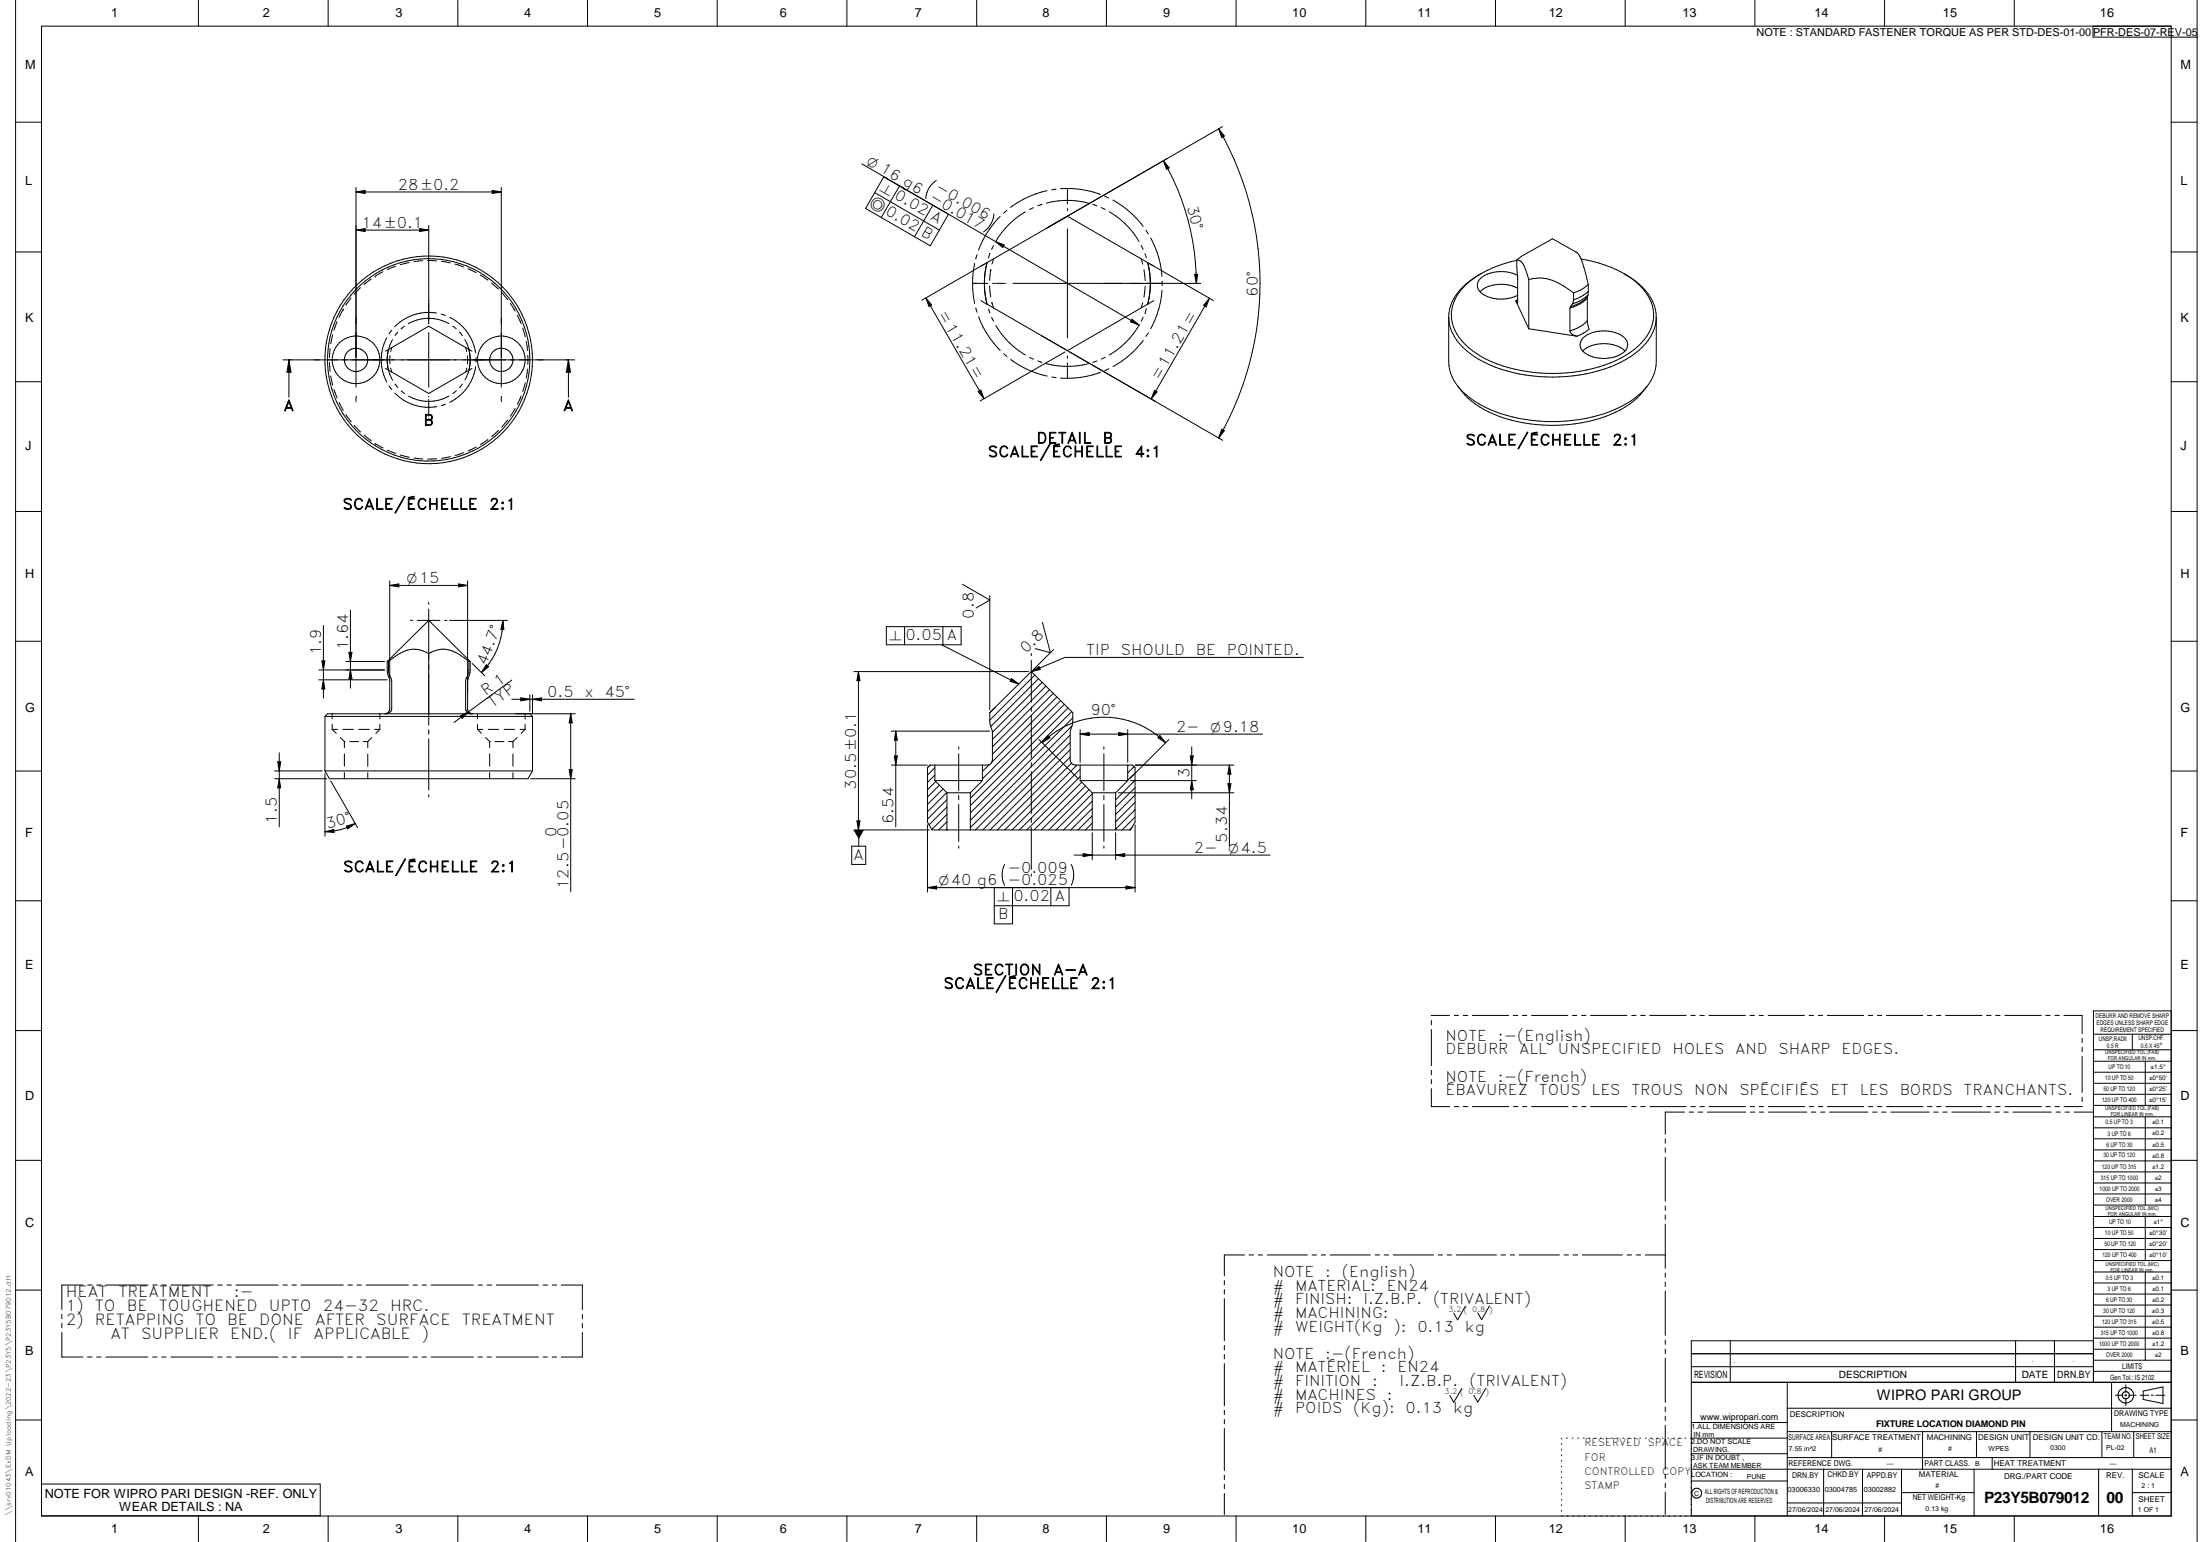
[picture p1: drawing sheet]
<svg xmlns="http://www.w3.org/2000/svg" width="848mm" height="594mm" viewBox="0 0 848 594" stroke-linecap="round" stroke-linejoin="round" font-family="sans-serif">
<g fill="none" stroke="#000" stroke-width=".39">
<path d="M6 .1v593.9M16 10.1h821v574h-821zM76.5 .1v10M126.5 .1v10M176.5 .1v10M226.5 .1v10M276.5 .1v10M326.5 .1v10M376.5 .1v10M426.5 .1v10M476.5 .1v10M526.5 .1v10"/>
<path d="M576.5 .1v10M626.5 .1v10M676.5 .1v10M726.5 .1v10M776.5 .1v10M806.8 10.1v4.2h40.4M847 .1v593.9M6 47.1h10M469.8 49.6l2.2 2.8-1 .6zM469.8 49.6a119.1 119.1 0 0 1 0 119.1M471.3 48.8l-67.3 38.8M837 47.1h10"/>
<path d="M137.2 74l3.6-.6v1.1zM137.2 72.2v76.9M137.2 74h56.1M189.7 73.4l3.6 .6-3.6 .5zM193.3 72.2v76.9M332.2 63.1l106.9 62.2M337.2 74.2l24.9 14.4M340.7 68.2l24.9 14.4-7 12.1-24.9-14.4zM346.8 71.7l-7.1 12.1M359.6 79.1l-7 12.1M360.9 69.5a9 9 0 0 0-4 7M401.7 78.7l-1.7 .6"/>
<path d="M403.6 73.4a36.5 36.5 0 0 0-14 6.5M407.1 72.9l-1.7 .3M411.5 72.6v6M411.5 72.6a36.5 36.5 0 0 1 12.7 2.3M411.5 72.6l-2.6 .1M419.6 78.2a32.2 32.2 0 0 0-16.2 0M421.3 78.7l1.6 .6M424.5 80l1.5 .7M425.9 75.6l1.5 .7M429 77.1a35.9 35.9 0 0 1 11.7 10.1M448.5 61.9l2.2 2.8-1 .5zM448.5 61.9a94.1 94.1 0 0 1 12.7 47.3"/>
<path d="M450 61l-46.7 27M6 97.1h10M137.2 88.6l3.6-.5v1.1zM137.2 88.6h28.1M161.8 88.1l3.5 .5-3.5 .6zM165.3 86.9v37.7M376.6 98.1l-.5 1.6M381.6 97.7l-.6 1.7M383 94.6l-.7 1.5M383 99.7l-.6 2M383.2 82.4a9.1 9.1 0 0 1-4.1 7M383.8 93.1l3.3 1.3-.6 1z"/>
<path d="M385.6 83.4l-.9 .8a36.2 36.2 0 0 0-7.5 12.2M388.2 81l-1.3 1.1M395.3 81.6a31 31 0 0 0-11.4 11.4M398.4 80l-1.6 .7M411.5 80.3v.9M411.5 88.2v42M427.6 81.6a31.5 31.5 0 0 1 11.4 11.4M439.9 94.6l.7 1.5M439.9 99.7l.6 2.1M441.4 97.7l.5 1.7M441.7 88.7l1 1.4M443.6 91.7l.3 .7a35.5 35.5 0 0 1 4 14.1"/>
<path d="M609.5 99.8a48.8 48.8 0 0 1 19.1 7.2M837 97.1h10M132.3 119.1l-1.6 3.2M132.3 119.1h.1M135.3 114.8l-2 2.8M139 110.8l-2.5 2.6M143.1 107.4l-2.8 2.2M144.6 106.4h.1M147.7 104.7l-3 1.7M152.6 102.6l-3.3 1.2M157.7 101.1l-3.4 .9M163 100.5l-3.5 .3"/>
<path d="M164.8 100.4l3.5 .1M170.1 100.7l3.5 .6M175.4 101.8l3.3 1M180.4 103.5l3.2 1.5M185.2 106l2.9 1.9M189.5 109.1l2.6 2.3M193.4 112.7l2.3 2.7M196.7 116.9l1.9 2.9M356.9 114.8l22.4 38.8M356.9 114.8l2.3 2.7-1.1 .6zM374.9 109.2h5.9M374.9 109.2l.8 7.7"/>
<path d="M375.7 101.5l-.8 7.7M376.1 118.7l.5 1.6M378.1 115.8l2.3 1.3M379.6 101.7l-24.2 14M380.4 101.3l-2.3 1.2M380.5 101.1a31.3 31.3 0 0 0 0 16.2M381 119l.6 1.6M381.5 110.2l.4 4.2M381.5 110.2h.1M381.9 103.9h.1M381.9 103.9l-.4 4.1M382.4 116.6h.1"/>
<path d="M382.4 116.6l.6 2M382.7 109.2h.9M384 109.2h3.2M387.6 109.2h.2M440.5 116.6l-.6 2M441 103.9l.5 4.2M441.5 110.3l-.5 4.2M441.9 119l-.5 1.6M442.4 101.1a31.9 31.9 0 0 1 0 16.1M442.4 117.2a31.4 31.4 0 0 0 0-16l-30.9-17.9-31 17.9a31.4 31.4 0 0 0 0 16l90.8 52.4M442.4 117.2l-30.9 17.9M442.6 101.3l2.2 1.2"/>
<path d="M443.4 101.7l24.3 14.1M444.8 115.8l-2.2 1.3M447.9 111.8a35.2 35.2 0 0 1-4.3 14.9M448 108.3v1.7M460.5 105.7h1.2l-.5 3.5zM462.9 109.2h-72.4M466.2 114.9l-22.4 38.8M466.2 114.9l-1.3 3.3-.9-.6zM570.9 105.5a23.1 23.1 0 0 0-12.1 13.7l-.3 3M584.3 115.9l5 10.8M584.3 115.9l.5 .6M584.7 100.2l.3 6.9v9.3"/>
<path d="M584.7 100.2l2.6-1.9 11.2-6.3 9 5.1a6 6 0 0 1 2.5 4.1l2.3 8.4M584.7 100.2a3.1 3.1 0 0 1 2.8 2.2l1.8 5.3M584.7 100.3a39.8 39.8 0 0 0-21 10.9 14.6 14.6 0 0 0 1.1 21.5 43.1 43.1 0 0 0 24.1 10.5 59.9 59.9 0 0 0 37.8-6.3 20.2 20.2 0 0 0 10.8-14.7 16.9 16.9 0 0 0-7.4-14l-1.5-1.2M584.8 116.5h.1M585 116.5h.1M585 106.1a13.8 13.8 0 0 0-14.2 1.1 3.9 3.9 0 0 0 1.7 6.6 14.4 14.4 0 0 0 12.5-.1M585 115.3l-.7 .6M585 111a13.4 13.4 0 0 0-14.5 1.4M589.3 107.7v19M589.3 107.7a15.6 15.6 0 0 1 13.4 2.5l3.9 2.7M605.2 118.7v8.8M605.4 118.2l-.2 .5"/>
<path d="M606.1 117.1l-.7 1.1M606.6 115.5l-.5 1.6M606.6 112.9v2.6M611.9 114.9l-2.8 2.2-3.9 1.6M611.9 114.9v8.7M611.9 114.4l-2.7 2.2-3.8 1.6M611.9 114.4v.5M612.1 113.7l-3.2 2.3-2.8 1.1M612.1 113.7l-.2 .7M612.3 112.3l-3.1 2.1-2.6 1.1M612.3 109.6l-3.1 2.2-2.6 1.1M612.3 109.6v2.7"/>
<path d="M612.3 112.3l-.2 1.4M626.1 105.5l2.5 1.4M628.6 106.9a19.4 19.4 0 0 1 9.9 15.3M109 138.6h4.8M111.4 138.6l.8 4.8h-1.6zM111.4 138.6v14.4M114 138.6h39.1M127 139.6l.3 3.5M127.3 134.2l-.3 3.6M128.2 129l-.7 3.4M129.9 123.9l-1.2 3.4M149.1 130.2a18.1 18.1 0 0 0 0 17"/>
<path d="M149.4 136.2v4.9M150.3 137v3.2M151 133.9l-.4 1.5M151 127.3l-1 1.3M151.3 130.9l-1 2.1-.9 3.2M153.3 128l-1 1.3M153.3 138.6h.2M153.6 138.6h23.3M155.9 125.6l-1.3 1.1M165.3 128.1v21M168.3 120.6a18.2 18.2 0 0 0-16.2 5.3M170.1 121l1.6 .5"/>
<path d="M173.1 124.7a15.9 15.9 0 0 0-15.7 0M173.3 122.3a17.9 17.9 0 0 1 10 13.7M174.6 125.6l1.3 1.1M177.1 138.6h.1M177.2 128l1 1.3M177.4 138.6h39.1M179.2 130.8a15.9 15.9 0 0 1 0 15.6M179.5 133.9l.4 1.6M180.2 137.1v3.2M180.8 134.6a16.8 16.8 0 0 1 0 8M180.8 134.6l-15.5-8.9-16.7 9.6M180.8 134.7l1.1 .6"/>
<path d="M183.5 137.8v1.6M199.4 121.5l1.5 3.2M201.5 126.4l1 3.4M202.9 131.6l.4 3.4M203.5 136.9v3.5M216.7 138.6h4.8M219.1 138.6l.8 4.8h-1.6zM219.1 138.6v14.4M377.2 122a34.7 34.7 0 0 0 8.4 13M382.3 122.3l.7 1.5M383.9 125.4a31.9 31.9 0 0 0 11.4 11.4M386.9 136.3l1.3 1.1"/>
<path d="M389.6 138.5l.8 .6a35.3 35.3 0 0 0 13.3 5.8M396.9 137.7l1.5 .7M400.1 139.1l1.6 .5M410.5 135.6l-32.7 18.9M411.5 137.2v.8M411.5 139.8v6M422.9 139.1l-1.6 .5M426.1 137.6l-1.5 .7M436.4 123l2.7 2.3-3.3-1.3zM439.1 125.3a32.4 32.4 0 0 1-11.4 11.5M440.6 122.2l-.7 1.5M440.7 131.1l-.9 1.1a36.1 36.1 0 0 1-10.8 9"/>
<path d="M442.7 128.2l-1 1.4M558.5 122.2v17.1a17.8 17.8 0 0 0 8.3 14.1 55.3 55.3 0 0 0 34.3 9 50.7 50.7 0 0 0 30.6-10.3 17.3 17.3 0 0 0 6.8-12.8v-17.1M589.3 126.7l18.6 2.8M605.2 127.5a3.1 3.1 0 0 0 2.7 2M610.2 135.3a13.2 13.2 0 0 1 13.8-1.7l2.4 1.7M610.4 130a13.3 13.3 0 0 1 15.7 0 3.6 3.6 0 0 1-.7 6.1 13.5 13.5 0 0 1-15-.5 3.5 3.5 0 0 1 0-5.6zM611.9 123.6l.7 3.2-2.1 1.5-2.6 1.2M611.9 123.6l-2.8 2.3-3.9 1.6M638.5 122.2a18.1 18.1 0 0 1-8.3 14 55.2 55.2 0 0 1-34.4 9 50.4 50.4 0 0 1-30.6-10.2 17.3 17.3 0 0 1-6.7-12.8M6 147.1h10M127.5 144.9l.7 3.4M128.8 150.1l1.2 3.3"/>
<path d="M130.7 155l1.6 3.2M133.3 159.7l2.1 2.8M137.2 153v1.5M137.2 154.7v.1M148.6 141.9l1.1 .7M149.4 141.1l.9 3.2 1 2.2M149.4 141.1l.4 1.5M150 148.7l1 1.4M150.6 141.8l.4 1.5M152.2 151.4a18.2 18.2 0 0 0 16.2 5.2M152.3 148l1.1 1.3M154.6 150.6l1.4 1"/>
<path d="M165.3 152.7v.3M165.3 153.9v6.5M171.7 155.7l-1.6 .6M173.1 152.6a15.8 15.8 0 0 1-15.6 0M175.9 150.5l-1.3 1.1M178.3 148l-1.1 1.3M179.9 141.9l-.4 1.4M180.8 142.6l-15.5 9-15.5-9M181.9 141.9l-1.1 .7M183.3 141.3a18 18 0 0 1-9.9 13.7M193.3 153v1.5M193.3 154.7v.1"/>
<path d="M198.6 157.4l-1.8 3M200.9 152.6l-1.4 3.2M202.5 147.4l-1 3.4M203.3 142.2l-.4 3.5M377.1 150.9l1-.6 1.2 3.3zM405.4 145.2l1.7 .3M408.9 145.7l2.6 .1M419.6 140.1a32.2 32.2 0 0 1-16.2 0M424.2 143.4l-.5 .2a36.4 36.4 0 0 1-12.2 2.2M427.4 142.1l-1.5 .7M445.1 150.4l.9 .6-2.2 2.7zM562 148.8a34.3 34.3 0 0 0 20.6 13.1 60.8 60.8 0 0 0 42.1-4l3.4-2.2 3-2.3 3.9-4.6"/>
<path d="M837 147.1h10M136.6 163.9l2.4 2.6M140.4 167.7l2.7 2.1M144.7 170.9h.1M144.7 170.9l3 1.7M149.3 173.4l3.3 1.3M154.3 175.3l3.4 .8M159.6 176.4l3.4 .4M165.3 161.2v.4M168.4 176.7l-3.6 .2M173.7 175.9l-3.5 .7M178.8 174.4l-3.4 1.1"/>
<path d="M183.6 172.2l-3.2 1.5M188.1 169.3l-2.9 2M192.2 165.9l-2.7 2.3M195.7 161.8l-2.3 2.7M471 165.4l1 .5-2.2 2.8zM6 197.1h10M837 197.1h10M135.1 235.1v30M150.2 223.8v37.4M150.2 225.6l3.6-.6v1.1zM150.2 225.6h30.1M158.2 239h.9"/>
<path d="M160.9 239h8.7M165.3 232v.8M165.3 234.7v44.7M171.4 239h.9M173.3 239h22.3M176.7 225l3.6 .6-3.6 .5zM180.3 223.8v49.2l.3 1.2M193.9 239l.3 3.5h-1.1zM193.9 239a28.5 28.5 0 0 1-8.3 20.1M371.1 225.1l10.5 6.1-5.3 3M381.6 229.4v44.1M401.8 239.7l3.1 11.8-5.8-1.6"/>
<path d="M6 247.1h10M122.9 258.1h25.3M124.1 254.6h1.1l-.5 3.5zM124.7 241v27.9M133.3 254.8h14.9M134.5 251.3h1.2l-.6 3.5zM135.1 258.1l.6 3.5h-1.2zM149.3 254.8l16-15.8 16 15.8M149.3 254.8a14.8 14.8 0 0 0 .9 7.5v10.7a1.97 1.97 0 0 1-1.9 2M149.3 254.8h.5M149.8 254.8a14.6 14.6 0 0 1 11.5-4.5l4 1.5a10.3 10.3 0 0 1 11.9 .5l3.6 2.5M149.8 254.8a9.2 9.2 0 0 0 1.1 6.8l.1 11.9-.8 1-1.2 .5"/>
<path d="M180.8 254.8a12 12 0 0 1-1.3 7.5v10.7a2.09 2.09 0 0 0 2.1 2M180.8 254.8h.5M181.3 254.8a14.1 14.1 0 0 1-1 7.5M182 255.6l4.9 4.7M187.5 256.1l.8 .8-2.7 2.2zM329.2 258.7h67.3M330.9 258.7v61M330.9 258.7l.6 3.6h-1.2zM341.7 241.4h28.8v7h-28.8zM348.7 241.4v7M363 248.4l29.7 15.1M363.5 241.4v7"/>
<path d="M397.6 258.7l3-1.9 .4 1.1zM397.6 258.7l16 15.9a14.1 14.1 0 0 1-1.1 7.4v10.8a2.03 2.03 0 0 0 2.1 2h21.9l1.1 .9v21l-1.8 3h-76.5l-1.8-3v-20.9l1.1-1h21.9a2.03 2.03 0 0 0 2.1-2v-10.8l-.7-2.1M397.6 251.8v.8M397.6 254.4v16.2M397.6 258.7l-16 15.9v3.3l.3 2M406.1 250.2l-7.8 7.8M502.4 253.3h-91.9l-12.9 5.4M837 247.1h10M122.9 261.9h26.3M124.7 261.9l.5 3.5h-1.1zM125.3 276h80M125.3 276v21"/>
<path d="M128.1 275v2M128.1 279v2M146.4 275v2M146.4 279.1v1.9M177.5 275.8l3.1-1.6-2.4 2.5zM180.6 274.2l1.6 .8M184.1 275v2M184.1 279v2M197.3 269.4h47.2M197.3 262l-22.3 16.3M200.7 268.9l3.6 .5-3.6 .6zM202.4 275v2"/>
<path d="M202.4 279.1v1.9M204.3 275l1 1M204.3 267.7v6.3M205.3 269.4l3.4-.5v1.1zM205.3 267.7v7.3M205.3 276v21M220 275l.6 3.5h-1.2zM220 275v68.6M221.7 275h-95.5l-.9 1M383.7 272.5l-2.1 2.1M389.9 261.4l2.8 2.1-3.3-1zM397.6 272.3v1.8"/>
<path d="M397.6 275.8v16.2M398.9 260.1l-17.3 17.4M400.3 261.5l-18.4 18.4M401.7 262.9l-19.1 19.2M403.2 264.3l-20.6 20.6M404.6 265.7l-22 22M406 267.1l-23.4 23.5M407.4 268.5l-25 25.1M408.9 269.9l-30.2 30.2M410.3 271.4l-36.2 36.2M411.7 272.8l-37.6 37.6M413.1 274.2l-39 39"/>
<path d="M413.3 279.7l-39.2 39.2M413.6 276.6l-39.5 39.5M6 297.1h10M105.9 297h18.3M107.1 293.5h1.1l-.5 3.5zM107.7 290v28.5M125.3 298.1v24.1M125.3 297h80M125.3 297l1.7 3h76.5l1.8-3M128.1 281l1.5 1.5M128.1 281h2M131.2 284.1l1.6 1.6"/>
<path d="M132.2 281h4M132.8 285.7v2.3M132.8 290.4v4.8M132.8 297.6v2.4M132.8 285.7h.2M134.8 285.7h3.5M138.3 281h4.1M140 285.7h1.8M141.8 285.7v2.4M141.8 290.5v4.7M141.8 297.7v2.3M143.3 284.2l-1.5 1.5"/>
<path d="M144.4 281h2M146.4 281l-1.5 1.6M165.3 281.1v1.7M165.3 284.6v19.7M184.1 281h2M184.1 281l1.5 1.5M187.2 284.1l1.6 1.6M188.2 281h4M188.8 285.7h.2M188.8 285.7v2.3M188.8 290.4v4.8M188.8 297.6v2.4"/>
<path d="M190.8 285.7h3.5M194.3 281h4.1M196 285.7h1.7M197.7 285.7v2.4M197.7 290.5v4.7M197.7 297.7v2.3M199.3 284.2l-1.6 1.5M200.4 281h2M202.4 281l-1.5 1.6M219.4 296.5h1.2l-.6 3.5zM343.6 294.8h13.9M343.6 281.7h37.9"/>
<path d="M344.8 291.3h1.1l-.6 3.5zM345.3 281.7v36.9M345.3 281.7l.6 3.5h-1.1zM360.4 295.8l-2.9 2.8M360.4 298.6l-2.9 2.8M360.4 294.8v5.9M369.6 287.7v.9M369.6 290.4v14.2M378.7 294.8v5.9M381.4 294.6l-2.7 2.6M397.6 293.8v1.7M397.6 297.3v16.1"/>
<path d="M400.5 284.9l15.1 15.1M404 283.4l.7 .8-3 1.9zM412.5 286l-33.7 33.7M412.5 288.8l-30.8 30.9M412.5 283.2l-36.5 36.5M412.5 291.7l-28 28M413 294l-25.7 25.7M415.2 294.8l-25.1 24.9M416.4 299.2l-20.6 20.5M416.4 281.1v12.6M416.4 282.8h70.3M416.4 296.3l-23.4 23.4"/>
<path d="M416.4 294.8v5.9M416.4 282.8l3.5-.6v1.2zM425.5 287.7v.9M425.5 290.4v14.2M431.2 282.2l3.5 .6-3.5 .6zM434.7 281.1v12.6M434.7 294.8v5.9M434.9 294.8l-.2 .2M437.2 295.4l-2.5 2.4M437.6 297.8l-2.9 2.8M447.1 283.4l2.2 2.7-2.9-1.9zM449.3 286.1a33.7 33.7 0 0 0-47.6 0"/>
<path d="M450.6 284.9l-15.1 15.1M458.9 291.3h1.1l-.6 3.5zM459.4 287.7v20.1M473.9 294.8l.6 3.4h-1.2zM473.9 294.8v31M475.7 294.8h-38.1M837 297.1h10M105.9 300h20M107.7 300l.5 3.5h-1.1zM127.5 300.9l10.3 17.9M133.6 318.3l3.3-1-2.8 2zM136.9 317.3a23.5 23.5 0 0 1-11.6 3.1"/>
<path d="M165.3 306.2v.8M204.6 300h17.1M329.2 319.7h29M330.3 316.3h1.2l-.6 3.4zM331 319.7v6.3M357.5 317.8v25.9M360.4 300.7h18.3M360.4 300.7l4.6 4.7M360.7 301.1l-3.2 3.1M362.1 302.5l-4.6 4.6M363.6 303.9l-6.1 6M365 305.4l-7.5 7.4"/>
<path d="M365 308.1l-7.5 7.5M365 316.6l-3.1 3.1M365 305.4h9.1M365 305.4v14.3M365 319.4l-.3 .3M365 310.9l-6.9 6.9M365 313.7l-5.8 5.9M369.6 306.4v1.7M369.6 309.9v14.2M374.1 305.4v14.3M378.7 300.7l-4.6 4.7M397.6 315.3v1.6"/>
<path d="M397.6 318.7v16.2M416.4 300.7l4.6 4.7M416.4 300.7h18.3M417 301.4l-18.4 18.3M418.4 302.8l-17 16.9M419.8 304.2l-15.5 15.5M421 317.1l-2.6 2.6M421 311.5l-8.3 8.2M421 305.8l-13.9 13.9M421 314.3l-5.4 5.4M421 308.7l-11 11M421 305.4v14.3"/>
<path d="M421 305.4h9.1M425.5 306.4v1.7M425.5 309.9v14.2M430.1 305.4v14.3M431.1 305.4h44.6M434.7 300.7l-4.6 4.7M435.8 300.7h25.4M436.4 318.8l-1 .9M437.6 314.8l-5 4.9M437.6 317.8v25.9M437.6 300.6l-7.5 7.5M437.6 303.4l-7.5 7.5"/>
<path d="M437.6 306.3l-7.5 7.5M437.6 309.1l-7.5 7.5M437.6 312l-7.5 7.4M459.4 300.7l.6 3.5h-1.1zM473.3 301.9h1.2l-.6 3.5zM125.3 320.4l3.4-.8 .1 1.1zM328.3 326h5.4v7h-5.4zM369.6 325.9v.9M387.3 333a9 9 0 0 0 0 8.1M397.6 336.7v.9M413 333a9 9 0 0 1 0 8.1M414.1 329.4h75.5"/>
<path d="M417.5 328.9l3.5 .5-3.5 .6zM421 320.8v10.4M425.5 325.9v.9M430.1 320.8v10.4M430.1 329.4l3.4-.5v1.1zM6 347h10M357.5 342h80.1M357.5 342l3.6-.6v1.1zM383.3 342v13.9h7v-13.9M405.1 342v7M412.1 342v7h-28.8M434 341.4l3.6 .6-3.6 .5z"/>
<path d="M837 347h10M6 397h10M551.8 393.1v1.7M551.8 396.6v14M558.8 391.2l-7 .1M560.6 391.2h1.7M564 391.2h1.8M567.6 391.2h14M583.4 391.2h1.7M586.9 391.2h1.7M590.4 391.2h14M606.2 391.2h1.7"/>
<path d="M609.7 391.2h1.7M613.2 391.2h14M629 391.2h1.7M632.5 391.2h1.7M636 391.2h14M651.8 391.2h1.7M655.3 391.2h1.7M658.8 391.2h14M674.6 391.2h1.7M678.1 391.2h1.7M681.6 391.2h14M697.4 391.2h1.7"/>
<path d="M700.9 391.2h1.7M704.4 391.2h14M720.2 391.2h1.7M723.7 391.2h1.7M727.2 391.2h14M743 391.2h1.7M746.5 391.2h1.7M750 391.2h14M765.8 391.2h1.7M769.3 391.2h1.7M772.8 391.2h14M788.6 391.2h1.7"/>
<path d="M792.1 391.2h1.7M795.6 391.2h7v7M802.6 400v1.7M807 398.4h30M822 398.4v6.1M837 397h10M837 389.5h-30v143.1M551.8 419.4v6.9h7M551.8 412.4v1.7M551.8 415.9v1.7M802.6 403.5v1.7M802.6 407v13.9"/>
<path d="M807 404.5h30M807 408.9h30M807 413.1h30M807 417.4h30M827 408.9v17M560.6 426.3h1.7M564.1 426.3h1.7M567.6 426.3h14M583.4 426.3h1.7M586.9 426.3h1.7M590.4 426.3h14M606.2 426.3h1.7"/>
<path d="M609.7 426.3h1.7M613.2 426.3h14M629 426.3h1.7M632.5 426.3h1.7M636 426.3h14M641.9 438.7v1.8M649.4 428.5h-7.5v8.5M651.2 428.5h1.7M651.8 426.3h1.7M654.6 428.5h1.8M655.3 426.3h1.8M658.2 428.5h14.7"/>
<path d="M658.8 426.3h14M674.6 426.3h1.8M674.7 428.5h1.7M678.1 426.3h1.7M678.2 428.5h1.7M681.7 426.3h14M681.7 428.5h14.8M697.4 426.3h1.7M698.3 428.5h1.7M701 426.3h1.6M701.8 428.5h1.7M704.4 426.3h14"/>
<path d="M705.3 428.5h14.7M720.3 426.3h1.7M721.9 428.5h1.7M723.7 426.3h1.8M725.3 428.5h1.8M727.2 426.3h14.1M728.9 428.5h14.7M743 426.3h1.8M745.4 428.5h1.7M746.5 426.3h1.7M748.9 428.5h1.7M750.1 426.3h14"/>
<path d="M752.4 428.5h14.8M765.9 426.3h1.7M769 428.5h1.7M769.4 426.3h1.7M772.5 428.5h1.7M772.9 426.3h14M776 428.5h14.7M788.7 426.3h1.7M792.2 426.3h1.7M792.6 428.5h1.7M796 428.5h1.8M799.5 428.5h7.4"/>
<path d="M802.6 422.7v1.7M802.6 426.2l-6.9 .1M807 421.6h30M807 425.9h30M807 430.3h30M807 434.5h30M807 438.7h30M827 430.3v34M6 447h10M641.9 442.3v1.6M641.9 445.8v17M807 443h30"/>
<path d="M807 447.3h30M807 451.5h30M807 455.8h30M807 460h30M837 447h10M641.9 464.6v1.7M641.9 468.1v1.7M641.9 471.6v17.1M807 464.3h30M807 468.7h30M807 472.9h30M807 477.1h30"/>
<path d="M827 468.7v16.9M6 497h10M32 495.1h-8.2v9.4M33.8 495.1h1.7M37.3 495.1h1.7M40.8 495.1h16.3M58.9 495.1h1.7M62.4 495.1h1.7M65.9 495.1h16.3M83.9 495.1h1.8M87.5 495.1h1.7M91 495.1h16.3"/>
<path d="M109.1 495.1h1.6M112.6 495.1h1.7M116 495.1h16.3M134.1 495.1h1.7M137.6 495.1h1.7M141.1 495.1h16.3M159.2 495.1h1.7M162.7 495.1h1.7M166.2 495.1h16.3M184.3 495.1h1.7M187.8 495.1h1.7M191.3 495.1h16.3"/>
<path d="M209.4 495.1h1.7M212.9 495.1h1.7M216.4 495.1h8.1v9.5M472 493.4v1.6M472 496.8v1.8M479.7 483.5h-7.7v8M481.5 483.5h1.7M485 483.5h1.7M488.5 483.5h15.5M505.8 483.5h1.7M509.3 483.5h1.7M512.8 483.5h15.5"/>
<path d="M530.1 483.5h1.7M533.6 483.5h1.7M537.1 483.5h15.5M554.4 483.5h1.7M557.9 483.5h1.7M561.4 483.5h15.5M578.7 483.5h1.6M582.2 483.5h1.7M585.6 483.5h15.5M603 483.5h1.6M606.4 483.5h1.8M609.9 483.5h15.5"/>
<path d="M627.2 483.5h1.7M630.7 483.5h1.7M634.2 483.5h7.7M641.9 490.4v1.7M641.9 493.9v1.7M641.9 497.4v17.1M807 481.4h30M807 485.6h30M807 490.1h30M807 494.3h30M807 498.6h30M827 490.1v33.9"/>
<path d="M837 497h10M23.8 506.3v1.7M23.8 509.8v1.8M23.8 513.3v9.5h8.2M224.5 513.4v9.4h-8.2M224.5 506.4v1.7M224.5 509.9v1.7M472 500.3v16.3M472 518.3v1.8M564.9 503.2l-3 5.3-1.5-2.6M574.2 503.1l-3 5.3-1.6-2.6M641.9 516.3v1.6"/>
<path d="M641.9 519.8v1.7M667 516.6v16M777 516.6v16M792 516.6v16M807 502.8h30M807 507.1h30M807 511.3h30M807 515.5h30M807 519.8h30M807 516.6h-155v67.5M33.7 522.8h1.8M37.3 522.8h1.6"/>
<path d="M40.8 522.8h16.2M58.8 522.8h1.7M62.3 522.8h1.8M65.8 522.8h16.3M83.9 522.8h1.7M87.4 522.8h1.7M90.9 522.8h16.3M109 522.8h1.7M112.5 522.8h1.7M116 522.8h16.3M134.1 522.8h1.7M137.6 522.8h1.7"/>
<path d="M141.1 522.8h16.3M159.2 522.8h1.7M162.7 522.8h1.7M166.2 522.8h16.3M184.3 522.8h1.7M187.7 522.8h1.8M191.3 522.8h16.3M209.3 522.8h1.7M212.9 522.8h1.6M472 521.8v1.7M472 525.4v16.2M563.5 535l-3.1 5.3-1.5-2.7"/>
<path d="M572.7 534.9l-3 5.3-1.5-2.7M641.9 523.2v17.1M652 532.6h185.2M652 521.5h155M652 526.5h155M689 532.6v51.4M807 524h30M807 528.3h30M814 532.6v19M815.5 537.5h2.8M819.1 537.5h.7M819.5 533.5v2.9"/>
<path d="M819.5 537.2v.7M819.5 538.7v2.8M820.6 537.5h2.9M825 537.5h3.4M826.2 535.9l7.6-1.6v6.4l-7.6-1.5zM829.3 537.5h.8M831 537.5h3.5M6 547.1h10M472 543.3v1.7M472 546.9v1.7M472 550.3v16.2M602 554.1v.3"/>
<path d="M602 556.2v.3M602 558.3v.3M603.8 554.1h.4M606 554.1h.3M608.2 554.1h.3M610.4 554.1h.3M612.6 554.1h.3M614.7 554.1h.3M616.9 554.1h.3M619.1 554.1h.3M621.2 554.1h.3M623.4 554.1h.3"/>
<path d="M625.6 554.1h.3M627.8 554.1h.3M629.9 554.1h.4M632.1 554.1h.3M634.3 554.1h.3M636.5 554.1h.3M638.6 554.1h.3M640.8 554.1h.3M641.9 542.1v1.7M641.9 545.6v1.7M641.9 549.1v17M643 554.1h.3"/>
<path d="M645.2 554.1h.3M647.3 554.1h.4M649.5 554.1h.3M652 548h37M689 542.5h148M689 551.6h148M689 554.1h-37.3M706.1 551.6v10M741.1 551.6v14.4M761.9 551.6v10M782.5 551.6v10M810.3 551.6v10"/>
<path d="M822.5 551.6v10M837 547.1h10M16 571.8h107.4v12.2h-107.4M472 568.3v1.8M472 571.8v1.7M472 575.4v8.1M602 560.5v.3M602 562.6v.3M602 564.8v.3M602 566.9v.3M602 569v.3M602 571.2v.3"/>
<path d="M602 573.3v.4M602 575.5v.3M602 577.6v.3M602 579.8v.3M641.9 567.9v1.7M641.9 571.4v1.8M641.9 574.9v8.6M652 570.6h37M652 560.1h37M689 561.6h148M689 579h44M703 566v18"/>
<path d="M718 566v18M733 575.1h28M733 566v18M761 566v18M768 561.6v4.4M809 566v18M822 566v18M822 575.1h15M837 566h-185M76.5 584.1v9.9M126.5 584.1v9.9M176.5 584.1v9.9"/>
<path d="M226.5 584.1v9.9M276.5 584.1v9.9M326.5 584.1v9.9M376.5 584.1v9.9M426.5 584.1v9.9M476.5 584.1v9.9M526.5 584.1v9.9M576.5 584.1v9.9M602 581.9v.3M626.5 584.1v9.9M652 584h185M676.5 584.1v9.9"/>
<path d="M726.5 584.1v9.9M776.5 584.1v9.9"/>
<circle cx="137.3" cy="138.6" r="9.2"/>
<circle cx="137.3" cy="138.6" r="4.5"/>
<circle cx="165.3" cy="138.6" r="39"/>
<circle cx="165.3" cy="138.6" r="40"/>
<circle cx="193.2" cy="138.6" r="4.5"/>
<circle cx="193.3" cy="138.6" r="9.2"/>
<circle cx="819.5" cy="537.5" r="2.99"/>
<circle cx="819.5" cy="537.5" r="1.39"/>
<circle cx="654.1" cy="575.3" r="1.9"/>
</g>
<g fill="#000">
<path d="M469.8 49.6l2.2 2.8-1 .6zM137.2 74l3.6-.6v1.1zM189.7 73.4l3.6 .6-3.6 .5zM448.5 61.9l2.2 2.8-1 .5zM137.2 88.6l3.6-.5v1.1zM161.8 88.1l3.5 .5-3.5 .6zM383.8 93.1l3.3 1.3-.6 1zM356.9 114.8l2.3 2.7-1.1 .6zM460.5 105.7h1.2l-.5 3.5zM466.2 114.9l-1.3 3.3-.9-.6zM436.4 123l2.7 2.3-3.3-1.3zM111.4 138.6l.8 4.8h-1.6z"/>
<path d="M219.1 138.6l.8 4.8h-1.6zM377.1 150.9l1-.6 1.2 3.3zM445.1 150.4l.9 .6-2.2 2.7zM471 165.4l1 .5-2.2 2.8zM150.2 225.6l3.6-.6v1.1zM176.7 225l3.6 .6-3.6 .5zM124.1 254.6h1.1l-.5 3.5zM134.5 251.3h1.2l-.6 3.5zM187.5 256.1l.8 .8-2.7 2.2zM193.9 239l.3 3.5h-1.1zM397.6 258.7l3-1.9 .4 1.1zM124.7 261.9l.5 3.5h-1.1z"/>
<path d="M135.1 258.1l.6 3.5h-1.2zM177.5 275.8l3.1-1.6-2.4 2.5zM200.7 268.9l3.6 .5-3.6 .6zM205.3 269.4l3.4-.5v1.1zM220 275l.6 3.5h-1.2zM330.9 258.7l.6 3.6h-1.2zM389.9 261.4l2.8 2.1-3.3-1zM107.1 293.5h1.1l-.5 3.5zM219.4 296.5h1.2l-.6 3.5zM344.8 291.3h1.1l-.6 3.5zM345.3 281.7l.6 3.5h-1.1zM404 283.4l.7 .8-3 1.9z"/>
<path d="M416.4 282.8l3.5-.6v1.2zM431.2 282.2l3.5 .6-3.5 .6zM447.1 283.4l2.2 2.7-2.9-1.9zM458.9 291.3h1.1l-.6 3.5zM473.9 294.8l.6 3.4h-1.2zM107.7 300l.5 3.5h-1.1zM133.6 318.3l3.3-1-2.8 2zM330.3 316.3h1.2l-.6 3.4zM329 319.7h4l-2 3.6zM459.4 300.7l.6 3.5h-1.1zM473.3 301.9h1.2l-.6 3.5zM125.3 320.4l3.4-.8 .1 1.1z"/>
<path d="M417.5 328.9l3.5 .5-3.5 .6zM430.1 329.4l3.4-.5v1.1zM357.5 342l3.6-.6v1.1zM434 341.4l3.6 .6-3.6 .5z"/>
</g>
<g font-size="6">
<text x="764.8" y="578.9">P23Y5B079012</text>
<text x="812.1" y="578.9">00</text>
</g>
<g font-size="5.9">
<text x="25.4" y="499.6">HEAT</text>
<text x="45.7" y="499.6">TREATMENT</text>
<text x="90.2" y="499.6">:-</text>
<text x="25.4" y="505">1)</text>
<text x="36.6" y="505">TO</text>
<text x="48.9" y="505">BE</text>
<text x="61.2" y="505">TOUGHENED</text>
<text x="103.6" y="505">UPTO</text>
<text x="124.5" y="505">24-32</text>
<text x="150.4" y="505">HRC.</text>
<text x="25.4" y="510.4">2)</text>
<text x="36.6" y="510.4">RETAPPING</text>
<text x="42.5" y="515.8">AT</text>
<text x="54.4" y="515.8">SUPPLIER</text>
<text x="75.3" y="510.4">TO</text>
<text x="87.6" y="510.4">BE</text>
<text x="88.7" y="515.8">END.(</text>
<text x="99.9" y="510.4">DONE</text>
<text x="111" y="515.8">IF</text>
<text x="120.9" y="515.8">APPLICABLE</text>
<text x="121.5" y="510.4">AFTER</text>
<text x="145" y="510.4">SURFACE</text>
<text x="162.5" y="515.8">)</text>
<text x="178" y="510.4">TREATMENT</text>
</g>
<g font-size="5.7">
<text x="153.4" y="73.1">28±0.2</text>
<text x="357.9" y="77.1" transform="rotate(30 357.9 77.1)">-0.017</text>
<text x="360.2" y="73.2" transform="rotate(30 360.2 73.2)">-0.006</text>
<text x="457.5" y="79.6" transform="rotate(75 457.5 79.6)">30°</text>
<text x="139.4" y="87.8">14±0.1</text>
<text x="484.8" y="114.3" transform="rotate(-90 484.8 114.3)">60°</text>
<text x="361.5" y="121" transform="rotate(60 361.5 121)">=11.21=</text>
<text x="446.9" y="146.6" transform="rotate(-60 446.9 146.6)">=11.21=</text>
<text x="109.3" y="158.3">A</text>
<text x="217.1" y="158.3">A</text>
<text x="163.2" y="163.9">B</text>
<text x="399.5" y="170.8">DETAIL</text>
<text x="425.1" y="170.8">B</text>
<text x="564.9" y="171.5">SCALE/ÉCHELLE</text>
<text x="621.5" y="171.5">2:1</text>
<text x="380.8" y="176.1">SCALE/ÉCHELLE</text>
<text x="437.3" y="176.1">4:1</text>
<text x="132" y="196.3">SCALE/ÉCHELLE</text>
<text x="188.6" y="196.3">2:1</text>
<text x="375.4" y="238.3" transform="rotate(-90 375.4 238.3)">0.8</text>
<text x="134.2" y="250.4" transform="rotate(-90 134.2 250.4)">1.64</text>
<text x="349" y="246.7">0.05 A</text>
<text x="123.8" y="252.3" transform="rotate(-90 123.8 252.3)">1.9</text>
<text x="187.3" y="256.7" transform="rotate(-68 187.3 256.7)">44.7°</text>
<text x="395.5" y="252.1" transform="rotate(-45 395.5 252.1)">0.8</text>
<text x="418.8" y="252.4">TIP</text>
<text x="432.1" y="252.4">SHOULD</text>
<text x="460.9" y="252.4">BE</text>
<text x="472.9" y="252.4">POINTED.</text>
<text x="187.2" y="268.3" transform="rotate(-36 187.2 268.3)">R 1</text>
<text x="210.9" y="268.6">0.5</text>
<text x="225.3" y="268.6">x</text>
<text x="233.1" y="268.6">45°</text>
<text x="189.9" y="272.8" transform="rotate(-36 189.9 272.8)">TYP</text>
<text x="420.5" y="275.4">90°</text>
<text x="453.3" y="282">2-</text>
<text x="458.6" y="299.7" transform="rotate(-90 458.6 299.7)">3</text>
<text x="330.1" y="304.2" transform="rotate(-90 330.1 304.2)">30.5±0.1</text>
<text x="106.8" y="317.3" transform="rotate(-90 106.8 317.3)">1.5</text>
<text x="344.5" y="317.4" transform="rotate(-90 344.5 317.4)">6.54</text>
<text x="126.2" y="319.3" transform="rotate(-15 126.2 319.3)">30°</text>
<text x="214.6" y="322.4" transform="rotate(-90 214.6 322.4)">0</text>
<text x="460.2" y="328.6">2-</text>
<text x="473" y="324.6" transform="rotate(-90 473 324.6)">5.34</text>
<text x="132.3" y="336">SCALE/ÉCHELLE</text>
<text x="188.8" y="336">2:1</text>
<text x="329.1" y="331.3">A</text>
<text x="388.5" y="336.5">-0.009</text>
<text x="388.5" y="341.1">-0.025</text>
<text x="219.1" y="342.4" transform="rotate(-90 219.1 342.4)">12.5-0.05</text>
<text x="390.7" y="347.2">0.02 A</text>
<text x="384.8" y="354.2">B</text>
<text x="375" y="375.7">SECTION</text>
<text x="406.1" y="375.7">A-A</text>
<text x="363.7" y="380.9">SCALE/ÉCHELLE</text>
<text x="420.3" y="380.9">2:1</text>
<text x="557.2" y="401">NOTE</text>
<text x="577.4" y="401">:-(English)</text>
<text x="557.2" y="406.2">DEBURR</text>
<text x="585.7" y="406.2">ALL</text>
<text x="600.6" y="406.2">UNSPECIFIED</text>
<text x="644.7" y="406.2">HOLES</text>
<text x="668.9" y="406.2">AND</text>
<text x="685.6" y="406.2">SHARP</text>
<text x="709.9" y="406.2">EDGES.</text>
<text x="557.2" y="416.7">NOTE</text>
<text x="577.4" y="416.7">:-(French)</text>
<text x="557.2" y="422">ÉBAVUREZ</text>
<text x="593.2" y="422">TOUS</text>
<text x="613.5" y="422">LES</text>
<text x="628.9" y="422">TROUS</text>
<text x="653.1" y="422">NON</text>
<text x="670.5" y="422">SPÉCIFIÉS</text>
<text x="705.6" y="422">ET</text>
<text x="717" y="422">LES</text>
<text x="732.3" y="422">BORDS</text>
<text x="756.9" y="422">TRANCHANTS.</text>
<text x="490.6" y="492">NOTE</text>
<text x="510.8" y="492">:</text>
<text x="517.3" y="492">(English)</text>
<text x="490.6" y="497.2">#</text>
<text x="499.2" y="497.2">MATERIAL:</text>
<text x="534.7" y="497.2">EN24</text>
<text x="490.6" y="502.5">#</text>
<text x="499.2" y="502.5">FINISH:</text>
<text x="525.6" y="502.5">I.Z.B.P.</text>
<text x="552.4" y="502.5">(TRIVALENT)</text>
<text x="490.6" y="507.7">#</text>
<text x="499.2" y="507.7">MACHINING:</text>
<text x="490.6" y="513">#</text>
<text x="499.2" y="513">WEIGHT(Kg</text>
<text x="537.2" y="513">):</text>
<text x="546.4" y="513">0.13</text>
<text x="564.7" y="513">kg</text>
<text x="490.6" y="523.5">NOTE</text>
<text x="510.8" y="523.5">:-(French)</text>
<text x="490.6" y="528.7">#</text>
<text x="490.6" y="534">#</text>
<text x="499.2" y="534">FINITION</text>
<text x="499.2" y="528.7">MATÉRIEL</text>
<text x="529" y="534">:</text>
<text x="532.3" y="528.7">:</text>
<text x="538.7" y="528.7">EN24</text>
<text x="539.5" y="534">I.Z.B.P.</text>
<text x="566.4" y="534">(TRIVALENT)</text>
<text x="490.6" y="539.2">#</text>
<text x="499.2" y="539.2">MACHINES</text>
<text x="534.7" y="539.2">:</text>
<text x="490.6" y="544.5">#</text>
<text x="499.2" y="544.5">POIDS</text>
<text x="521.7" y="544.5">(Kg):</text>
<text x="541.9" y="544.5">0.13</text>
<text x="560.1" y="544.5">kg</text>
</g>
<text font-size="5.6" x="723.5" y="539.3">WIPRO PARI GROUP</text>
<g font-size="5.4">
<text x="333.7" y="63" transform="rotate(30 333.7 63)">O 16 g6</text>
<text x="339" y="73.2" transform="rotate(30 339 73.2)">n 0.02 A</text>
<text x="335.1" y="79.1" transform="rotate(30 335.1 79.1)">a 0.02 B</text>
<text x="156.8" y="224.7">O15</text>
<text x="342.8" y="246.7">n</text>
<text x="466.7" y="282">O9.18</text>
<text x="473.5" y="328.6">O4.5</text>
<text x="361.9" y="341.1">O40 g6</text>
<text x="384.4" y="347.2">n</text>
</g>
<g font-size="4.9">
<text x="42.9" y="6.6">1</text>
<text x="101.3" y="6.7">2</text>
<text x="152.5" y="6.7">3</text>
<text x="202.1" y="6.7">4</text>
<text x="252.1" y="6.7">5</text>
<text x="300.6" y="6.7">6</text>
<text x="352.6" y="6.7">7</text>
<text x="401.9" y="6.7">8</text>
<text x="448.4" y="6.7">9</text>
<text x="498.1" y="6.7">10</text>
<text x="546.4" y="6.7">11</text>
<text x="597" y="6.7">12</text>
<text x="648.5" y="6.6">13</text>
<text x="699.4" y="6.6">14</text>
<text x="749" y="6.7">15</text>
<text x="809.5" y="6.6">16</text>
<text x="9.7" y="26.7">M</text>
<text x="840.6" y="26.7">M</text>
<text x="9.7" y="71.4">L</text>
<text x="840.6" y="71.4">L</text>
<text x="9.7" y="124.2">K</text>
<text x="840.6" y="124.2">K</text>
<text x="9.7" y="173.4">J</text>
<text x="840.6" y="173.4">J</text>
<text x="9.7" y="222.7">H</text>
<text x="840.6" y="222.7">H</text>
<text x="9.7" y="274.3">G</text>
<text x="840.6" y="274.3">G</text>
<text x="9.7" y="322.6">F</text>
<text x="840.6" y="322.6">F</text>
<text x="9.7" y="373.3">E</text>
<text x="840.6" y="373.3">E</text>
<text x="9.7" y="423.8">D</text>
<text x="840.6" y="423.8">D</text>
<text x="9.7" y="472.8">C</text>
<text x="840.6" y="472.8">C</text>
<text x="9.7" y="522.1">B</text>
<text x="840.6" y="522.1">B</text>
<text x="9.7" y="568.7">A</text>
<text x="840.6" y="568.7">A</text>
<text x="17.2" y="577">NOTE FOR WIPRO PARI DESIGN -REF. ONLY</text>
<text x="45.9" y="582.3">WEAR DETAILS : NA</text>
<text x="42.9" y="590.6">1</text>
<text x="101.3" y="590.7">2</text>
<text x="152.5" y="590.7">3</text>
<text x="202.1" y="590.7">4</text>
<text x="252.1" y="590.7">5</text>
<text x="300.6" y="590.7">6</text>
<text x="352.6" y="590.7">7</text>
<text x="401.9" y="590.7">8</text>
<text x="448.4" y="590.7">9</text>
<text x="498.1" y="590.7">10</text>
<text x="546.4" y="590.7">11</text>
<text x="597" y="590.7">12</text>
<text x="648.5" y="590.6">13</text>
<text x="699.4" y="590.5">14</text>
<text x="749" y="590.7">15</text>
<text x="809.5" y="590.5">16</text>
</g>
<text font-size="4.2" x="677.1" y="13.9">NOTE : STANDARD FASTENER TORQUE AS PER STD-DES-01-00PFR-DES-07-REV-05</text>
<g font-size="3.9">
<text x="653" y="530.9">REVISION</text>
<text x="708.9" y="530.9">DESCRIPTION</text>
<text x="779.4" y="530.9">DATE</text>
<text x="793.1" y="530.9">DRN.BY</text>
<text x="610.8" y="557.1">RESERVED</text>
<text x="635.2" y="557.1">SPACE</text>
<text x="610.8" y="562.7">FOR</text>
<text x="610.8" y="568.3">CONTROLLED</text>
<text x="640.7" y="568.3">COPY</text>
<text x="610.8" y="573.8">STAMP</text>
</g>
<text font-size="3.6" x="723.2" y="549.8">FIXTURE LOCATION DIAMOND PIN</text>
<text font-size="3.5" x="655.4" y="547.1">www.wipropari.com</text>
<g font-size="3.1">
<text x="818.1" y="527.3">LIMITS</text>
<text x="815" y="545.5">DRAWING TYPE</text>
<text x="690" y="546.1">DESCRIPTION</text>
<text x="689.5" y="554.6">SURFACE AREA</text>
<text x="706.2" y="554.6">SURFACE TREATMENT</text>
<text x="742.7" y="554.6">MACHINING</text>
<text x="762.5" y="554.6">DESIGN UNIT</text>
<text x="783.6" y="554.6">DESIGN UNIT CD.</text>
<text x="811" y="554.4">TEAM NO.</text>
<text x="823.3" y="554.5">SHEET SIZE</text>
<text x="828.6" y="559.9">A1</text>
<text x="689.4" y="564.9">REFERENCE DWG.</text>
<text x="690.8" y="569.3">DRN.BY</text>
<text x="704.4" y="569.2">CHKD.BY</text>
<text x="719.6" y="569.3">APPD.BY</text>
<text x="739.7" y="569.1">MATERIAL</text>
<text x="741.8" y="564.7">PART CLASS.</text>
<text x="768.6" y="564.7">HEAT TREATMENT</text>
<text x="772.5" y="569.7">DRG./PART CODE</text>
<text x="811.9" y="569.3">REV.</text>
<text x="824.4" y="569.4">SCALE</text>
<text x="737.3" y="578">NET WEIGHT-Kg</text>
<text x="824.4" y="578.5">SHEET</text>
</g>
<text font-size="3" x="832.4" y="403.9">°</text>
<g font-size="2.8">
<text x="558.3" y="505.4">3.2 ( 0.8 )</text>
<text x="813.4" y="531.5">Gen Tol.: IS 2102</text>
<text x="556.9" y="537.2">3.2 ( 0.8 )</text>
<text x="652.1" y="550.4">1.ALL DIMENSIONS ARE</text>
<text x="652" y="556.4">2.DO NOT SCALE</text>
<text x="652" y="562.5">3.IF IN DOUBT ,</text>
<text x="652" y="569.2">LOCATION :</text>
<text x="657.2" y="575.8">ALL RIGHTS OF REPRODUCTION &amp;</text>
<text x="689.1" y="575">03006330</text>
<text x="703.4" y="574.9">03004785</text>
<text x="718.4" y="575">03002882</text>
<text x="657.7" y="579.2">DISTRIBUTION ARE RESERVED</text>
</g>
<g font-size="2.7">
<text x="817.3" y="549.9">MACHINING</text>
<text x="652.9" y="553.5">IN mm</text>
<text x="652.7" y="559.5">DRAWING.</text>
<text x="689.6" y="559.1">7.55 in^2</text>
<text x="724.1" y="559.2">#</text>
<text x="751" y="559.1">#</text>
<text x="766.6" y="559">WPES</text>
<text x="790.3" y="558.8">0300</text>
<text x="811.9" y="558.8">PL-02</text>
<text x="652.7" y="565.5">ASK TEAM MEMBER</text>
<text x="673.4" y="569.6">PUNE</text>
<text x="727.4" y="564.9">---</text>
<text x="761.4" y="564.9">B</text>
<text x="813.3" y="564.9">---</text>
<text x="746.1" y="573.2">#</text>
<text x="825.6" y="573.4">2 : 1</text>
<text x="653.1" y="576.3">C</text>
<text x="689.4" y="582.4">27/06/2024</text>
<text x="703.7" y="582.5">27/06/2024</text>
<text x="718.7" y="582.6">27/06/2024</text>
<text x="742.3" y="582.2">0.13 kg</text>
<text x="824.1" y="582.4">1 OF 1</text>
</g>
<g font-size="2.5">
<text x="807.8" y="392">DEBURR AND REMOVE SHARP</text>
<text x="808.2" y="394.8">EDGES UNLESS SHARP EDGE</text>
<text x="809.1" y="400.9">UNSP.RADII</text>
<text x="809.8" y="397.6">REQUIREMENT SPECIFIED</text>
<text x="824.4" y="400.7">UNSP.CHF.</text>
<text x="812.2" y="403.6">0.5 R</text>
<text x="825.3" y="403.9">0.5 X 45</text>
<text x="812.8" y="411.8">UP TO 10</text>
<text x="829.1" y="411.9">±1.5°</text>
<text x="811.4" y="416.1">10 UP TO 50</text>
<text x="828.5" y="416.1">±0°50'</text>
<text x="810.4" y="424.5">120 UP TO 400</text>
<text x="810.9" y="420.3">50 UP TO 120</text>
<text x="828.5" y="424.5">±0°15'</text>
<text x="828.5" y="420.3">±0°25'</text>
<text x="811.7" y="433.2">0.5 UP TO 3</text>
<text x="812.5" y="437.5">3 UP TO 6</text>
<text x="829.6" y="437.4">±0.2</text>
<text x="829.6" y="433.2">±0.1</text>
<text x="812" y="441.7">6 UP TO 30</text>
<text x="829.6" y="441.7">±0.5</text>
<text x="810.9" y="445.9">30 UP TO 120</text>
<text x="829.6" y="446">±0.8</text>
<text x="809.9" y="454.4">315 UP TO 1000</text>
<text x="810.3" y="450.2">120 UP TO 315</text>
<text x="829.6" y="450.2">±1.2</text>
<text x="830.7" y="454.4">±2</text>
<text x="809.4" y="458.7">1000 UP TO 2000</text>
<text x="830.6" y="458.7">±3</text>
<text x="811.9" y="463">OVER 2000</text>
<text x="830.7" y="463">±4</text>
<text x="813.1" y="471.6">UP TO 10</text>
<text x="830.1" y="471.6">±1°</text>
<text x="811.4" y="475.9">10 UP TO 50</text>
<text x="828.5" y="475.9">±0°30'</text>
<text x="810.4" y="484.4">120 UP TO 400</text>
<text x="811.2" y="480.1">50 UP TO 120</text>
<text x="828.5" y="484.4">±0°10'</text>
<text x="828.5" y="480.1">±0°20'</text>
<text x="811.7" y="493">0.5 UP TO 3</text>
<text x="812.4" y="497.2">3 UP TO 6</text>
<text x="829.6" y="497.3">±0.1</text>
<text x="829.6" y="493">±0.1</text>
<text x="811.9" y="501.5">6 UP TO 30</text>
<text x="829.6" y="501.5">±0.2</text>
<text x="810.8" y="505.8">30 UP TO 120</text>
<text x="829.6" y="505.8">±0.3</text>
<text x="809.8" y="514.3">315 UP TO 1000</text>
<text x="810.3" y="510.1">120 UP TO 315</text>
<text x="829.6" y="510">±0.5</text>
<text x="829.6" y="514.3">±0.8</text>
<text x="809.2" y="518.5">1000 UP TO 2000</text>
<text x="829.6" y="518.5">±1.2</text>
<text x="668.4" y="524.9">.</text>
<text x="783.3" y="524.8">.</text>
<text x="799.1" y="524.8">.</text>
<text x="811.9" y="522.8">OVER 2000</text>
<text x="830.6" y="522.7">±2</text>
</g>
<g font-size="2.4">
<text x="4.1" y="556.9" transform="rotate(-90 4.1 556.9)">Uploading\2022-23\P23Y5\P23Y5B079012.dft</text>
<text x="4.1" y="584.1" transform="rotate(-90 4.1 584.1)">\\srv01043\ExDM</text>
</g>
<g font-size="2.1">
<text x="811.5" y="406.1">UNSPECIFIED TOL.(FAB)</text>
<text x="812.5" y="408.5">FOR ANGULAR IN mm.</text>
<text x="811.6" y="427.7">UNSPECIFIED TOL.(FAB)</text>
<text x="813.6" y="430.1">FOR LINEAR IN mm.</text>
<text x="811.7" y="466.1">UNSPECIFIED TOL.(M/C)</text>
<text x="812.5" y="468.5">FOR ANGULAR IN mm.</text>
<text x="811.7" y="487.6">UNSPECIFIED TOL.(M/C)</text>
<text x="813.6" y="489.9">FOR LINEAR IN mm.</text>
</g>
</svg>
